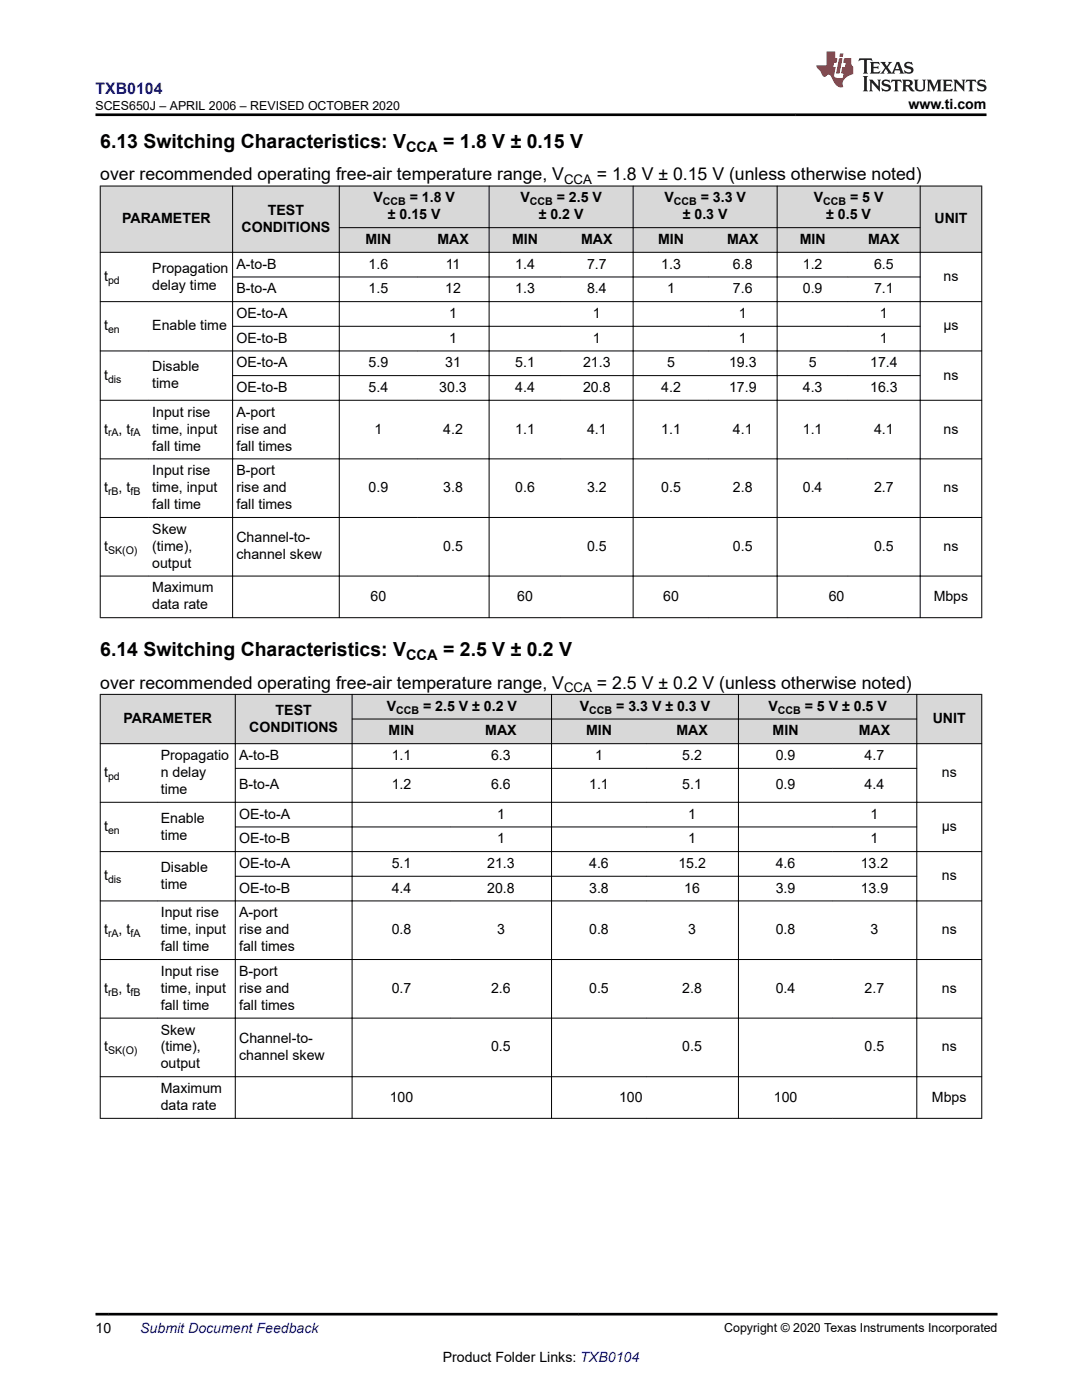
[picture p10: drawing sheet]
<svg xmlns="http://www.w3.org/2000/svg" width="216mm" height="279mm" viewBox="0 0 216 279" stroke-linecap="round" stroke-linejoin="round" font-family="sans-serif">
<g fill="#d8d8d8">
<path d="M20 37.1h175.9v8.3h-175.9z" fill-rule="evenodd"/>
<path d="M20 45.4h175.9v5h-175.9z" fill-rule="evenodd"/>
<path d="M20.1 37.2h26.3v13.1h-26.3z" fill-rule="evenodd"/>
<path d="M46.5 37.2h21.1v13.1h-21.1z" fill-rule="evenodd"/>
<path d="M67.8 37.2h29.7v8.2h-29.7z" fill-rule="evenodd"/>
<path d="M97.7 37.2h28.6v8.2h-28.6z" fill-rule="evenodd"/>
<path d="M126.4 37.2h28.6v8.2h-28.6z" fill-rule="evenodd"/>
<path d="M155.1 37.2h28.5v8.2h-28.5z" fill-rule="evenodd"/>
<path d="M183.7 37.2h12.1v13.1h-12.1z" fill-rule="evenodd"/>
<path d="M67.8 45.5h15.5v4.8h-15.5z" fill-rule="evenodd"/>
<path d="M83.3 45.5h14.2v4.8h-14.2z" fill-rule="evenodd"/>
<path d="M97.7 45.5h14.2v4.8h-14.2z" fill-rule="evenodd"/>
<path d="M111.9 45.5h14.4v4.8h-14.4z" fill-rule="evenodd"/>
<path d="M126.4 45.5h15v4.8h-15z" fill-rule="evenodd"/>
<path d="M141.4 45.5h13.6v4.8h-13.6z" fill-rule="evenodd"/>
<path d="M155.1 45.5h14.1v4.8h-14.1z" fill-rule="evenodd"/>
<path d="M169.2 45.5h14.4v4.8h-14.4z" fill-rule="evenodd"/>
</g>
<g fill="none" stroke="#000" stroke-width=".2">
<path d="M19.9 37.1h176.1M20 37.1v86.2M46.4 37.1v86.2M67.7 37.1v86.2M97.6 37.1v86.2M126.3 37.1v86.2M155.1 37.1v86.2M183.6 37.1v86.2M195.9 37.1v86.2M19.9 50.4h176.1M46.4 55.3h137.3M67.6 45.4h116.1"/>
<path d="M19.9 60.2h176.1M19.9 70h176.1M19.9 79.9h176.1M46.4 65.1h137.3M46.4 75h137.3M19.9 91.6h176.1M19.9 103.3h176.1M19.9 115h176.1M19.9 123.3h176.1"/>
</g>
<g fill="#d8d8d8">
<path d="M20 138.6h175.9v4.9h-175.9z" fill-rule="evenodd"/>
<path d="M20 143.5h175.9v4.9h-175.9z" fill-rule="evenodd"/>
<path d="M20.1 138.6h26.8v9.8h-26.8z" fill-rule="evenodd"/>
<path d="M47 138.6h23.2v9.8h-23.2z" fill-rule="evenodd"/>
<path d="M70.3 138.6h39.7v4.8h-39.7z" fill-rule="evenodd"/>
<path d="M110.1 138.6h37.2v4.8h-37.2z" fill-rule="evenodd"/>
<path d="M147.4 138.6h35.5v4.8h-35.5z" fill-rule="evenodd"/>
<path d="M183 138.6h12.8v9.8h-12.8z" fill-rule="evenodd"/>
<path d="M70.3 143.6h19.6v4.8h-19.6z" fill-rule="evenodd"/>
<path d="M89.9 143.6h20.1v4.8h-20.1z" fill-rule="evenodd"/>
<path d="M110.1 143.6h18.8v4.8h-18.8z" fill-rule="evenodd"/>
<path d="M128.9 143.6h18.4v4.8h-18.4z" fill-rule="evenodd"/>
<path d="M147.4 143.6h18.7v4.8h-18.7z" fill-rule="evenodd"/>
<path d="M166.1 143.6h16.8v4.8h-16.8z" fill-rule="evenodd"/>
</g>
<g fill="none" stroke="#000" stroke-width=".2">
<path d="M19.9 138.6h176.1M20 138.5v84.8M46.9 138.5v84.8M70.3 138.5v84.8M110.1 138.5v84.8M147.3 138.5v84.8M182.9 138.5v84.8M195.9 138.5v84.8M19.9 148.4h176.1M46.9 153.3h136.1M70.2 143.5h112.8M19.9 160.1h176.1"/>
<path d="M19.9 170h176.1M19.9 179.8h176.1M46.9 165h136.1M46.9 174.9h136.1M19.9 191.5h176.1M19.9 203.2h176.1M19.9 214.9h176.1M19.9 223.2h176.1"/>
</g>
<path d="M171.5 11.6l-.2 .6 .5-.2h.6v.1v2.2l-.2 .4h1l-.2-.4v-2.2v-.1h.5l.6 .2-.2-.6zM173.6 12.4l.2 .3v1.6l-.2 .4h1.9l.1-.6a1.08 1.08 0 0 1-1.3 .2v-.7h.6l.4 .2v-.7l-.4 .2h-.6v-.5l.2-.2a1 1 0 0 1 1 .3l-.1-.5zM175.7 12.4l.9 1.1-1 1.2h.9l-.2-.2 .5-.8 .4 .8-.2 .2h1.6l-.2-.2 .2-.5h.9l.1 .5-.1 .2h.9l-.2-.4-.8-1.9h-.5l-.9 2.1-.9-1.1 .9-1h-.8l.2 .2-.4 .6-.4-.6 .2-.2zM179 12.8l.4 1h-.7zM180.7 12.5a.65 .65 0 0 0-.2 .7 .65 .65 0 0 0 .6 .5l.6 .1 .1 .3a.79 .79 0 0 1-.7 .4 .79 .79 0 0 1-.7-.5l.1 .7 .2-.1a.93 .93 0 0 0 1.1 0 .93 .93 0 0 0 .4-.9 1.46 1.46 0 0 0-1.2-.6l-.1-.3a1.09 1.09 0 0 1 1.2 .2l-.2-.6-.1 .1-.5-.2zM172.2 15.2l.2 .4v2.2l-.2 .4h1l-.2-.4v-2.2l.2-.4zM173.4 15.9l.2 .4v1.5l-.2 .4h.8l-.3-.4 .1-1.3 1.6 1.8v-2l.2-.4h-.7l.1 .2 .1 1.1-1.2-1.3zM176.2 16a.65 .65 0 0 0-.2 .8 .65 .65 0 0 0 .6 .4l.6 .2 .1 .2a.79 .79 0 0 1-.7 .4 .79 .79 0 0 1-.7-.5l.1 .7 .2-.1a.93 .93 0 0 0 1.1 .1 .93 .93 0 0 0 .4-1 1.46 1.46 0 0 0-1.2-.5l-.1-.4a1.09 1.09 0 0 1 1.2 .2l-.1-.6-.2 .1-.5-.1zM177.9 15.9l-.1 .6a.63 .63 0 0 1 .8-.3v1.6l-.3 .4h1l-.2-.4v-1.6a.66 .66 0 0 1 .8 .3l-.1-.6zM180 15.9l.2 .4v1.5l-.2 .4h1l-.2-.2-.1-.7h.5l.1 .2a.79 .79 0 0 0 1.2 .6l-1-.9a.61 .61 0 0 0 .6-.6 .61 .61 0 0 0-.5-.7zM180.8 16.2h.1a.47 .47 0 0 1 .5 .1 .47 .47 0 0 1 .1 .5l-.1 .1-.7 .1zM182.3 15.9l.2 .2a2.27 2.27 0 0 0 .4 2 1.04 1.04 0 0 0 1.7-.7v-1.3l.2-.2h-.8l.2 .4v1.1a.6 .6 0 0 1-.6 .6 .6 .6 0 0 1-.6-.6v-1.1l.3-.4zM184.9 15.9l.2 .4v1.5l-.2 .4h.8l-.3-.4v-1.4l.9 1.9 .9-1.9v1.4l-.3 .4h1l-.2-.4v-1.5l.2-.4h-.8l-.7 1.5-.6-1.5zM188.1 15.9l.2 .4v1.5l-.2 .4h1.9l.1-.6a1.09 1.09 0 0 1-1.3 .2v-.7h.6l.4 .2v-.6l-.4 .2h-.6v-.6l.2-.1a1.01 1.01 0 0 1 1 .3l-.1-.6zM190.2 15.9l.3 .4v1.5l-.3 .4h.8l-.2-.4v-1.3l1.6 1.8v-2l.2-.4h-.7l.2 .2v1.1l-1.2-1.3zM192.8 15.9l-.1 .6a.63 .63 0 0 1 .8-.3v1.6l-.3 .4h1l-.2-.4v-1.6a.66 .66 0 0 1 .8 .3l-.1-.6zM195.2 16a.65 .65 0 0 0-.2 .8 .65 .65 0 0 0 .6 .4l.6 .2 .2 .2a.79 .79 0 0 1-.7 .4 .79 .79 0 0 1-.7-.5l.1 .7 .2-.1a.93 .93 0 0 0 1 .1 .93 .93 0 0 0 .5-1 1.46 1.46 0 0 0-1.3-.5v-.4a1.09 1.09 0 0 1 1.2 .2l-.2-.6-.2 .1-.5-.1z" fill="#231f20"/>
<path d="M164.9 10.3v2.7h-2l.1 .4 .8 1a.95 .95 0 0 0 1 .9 .59 .59 0 0 1 .5-.4 .59 .59 0 0 1 .5 .3l.4 .8a1.59 1.59 0 0 0 2.1 1.4 1.61 1.61 0 0 1 1-2.3l1-.3-.1-1.5a1.59 1.59 0 0 1-.3-1.7h-1.5l-.2 .9h.6l-.2 .9h-.5l-.2 .9v.3l.4 .1-.1 .9h-.7a.73 .73 0 0 1-1-.7l.3-1.5h-.5l.1-.9h.5l.2-.9h-.5v-1.3zM167.4 11.6l-.6 3.1h.7l.6-3.1zM167.6 10.7l-.1 .6h.7l.1-.6z" fill="#ed1c24"/>
<path d="M19 22.9h177.8M19 262.3h180" fill="none" stroke="#000" stroke-width=".53"/>
<g font-size="3.9">
<text x="20" y="29.5">6.13 Switching Characteristics: V</text>
<text x="88.4" y="29.5">= 1.8 V ± 0.15 V</text>
<text x="20" y="131">6.14 Switching Characteristics: V</text>
<text x="88.4" y="131">= 2.5 V ± 0.2 V</text>
</g>
<g font-size="3.5">
<text x="20" y="36">over recommended operating free-air temperature range, V</text>
<text x="119.1" y="36">= 1.8 V ± 0.15 V (unless otherwise noted)</text>
<text x="20" y="137.4">over recommended operating free-air temperature range, V</text>
<text x="119.1" y="137.4">= 2.5 V ± 0.2 V (unless otherwise noted)</text>
</g>
<text font-size="3.2" fill="#00f" x="19" y="18.7">TXB0104</text>
<g font-size="2.9">
<text x="81" y="30.3">CCA</text>
<text x="81" y="131.7">CCA</text>
</g>
<g font-size="2.8">
<text x="181.3" y="21.8">www.ti.com</text>
<text x="74.5" y="40.4">V</text>
<text x="81.8" y="40.4">= 1.8 V</text>
<text x="103.8" y="40.4">V</text>
<text x="111.1" y="40.4">= 2.5 V</text>
<text x="132.6" y="40.4">V</text>
<text x="139.8" y="40.4">= 3.3 V</text>
<text x="162.4" y="40.4">V</text>
<text x="169.6" y="40.4">= 5 V</text>
<text x="24.4" y="44.6">PARAMETER</text>
<text x="48.2" y="46.2">CONDITIONS</text>
<text x="53.5" y="42.9">TEST</text>
<text x="77.4" y="43.8">± 0.15 V</text>
<text x="107.5" y="43.8">± 0.2 V</text>
<text x="136.2" y="43.8">± 0.3 V</text>
<text x="164.9" y="43.8">± 0.5 V</text>
<text x="186.5" y="44.6">UNIT</text>
<text x="47.2" y="53.6">A-to-B</text>
<text x="72.9" y="48.7">MIN</text>
<text x="73.6" y="53.6">1.6</text>
<text x="87.3" y="48.7">MAX</text>
<text x="88.9" y="53.6">11</text>
<text x="102.2" y="48.7">MIN</text>
<text x="102.8" y="53.6">1.4</text>
<text x="116" y="48.7">MAX</text>
<text x="117.1" y="53.6">7.7</text>
<text x="131.3" y="48.7">MIN</text>
<text x="131.9" y="53.6">1.3</text>
<text x="145.1" y="48.7">MAX</text>
<text x="146.3" y="53.6">6.8</text>
<text x="159.6" y="48.7">MIN</text>
<text x="160.2" y="53.6">1.2</text>
<text x="173.2" y="48.7">MAX</text>
<text x="174.4" y="53.6">6.5</text>
<text x="20.8" y="56.1">t</text>
<text x="30.4" y="54.4">Propagation</text>
<text x="30.4" y="57.8">delay time</text>
<text x="47.2" y="58.6">B-to-A</text>
<text x="73.6" y="58.6">1.5</text>
<text x="88.8" y="58.6">12</text>
<text x="102.8" y="58.6">1.3</text>
<text x="117.1" y="58.6">8.4</text>
<text x="133.1" y="58.6">1</text>
<text x="146.3" y="58.6">7.6</text>
<text x="160.2" y="58.6">0.9</text>
<text x="174.4" y="58.6">7.1</text>
<text x="188.3" y="56.1">ns</text>
<text x="20.8" y="65.9">t</text>
<text x="30.4" y="65.9">Enable time</text>
<text x="47.2" y="63.5">OE-to-A</text>
<text x="89.6" y="63.5">1</text>
<text x="118.3" y="63.5">1</text>
<text x="147.4" y="63.5">1</text>
<text x="175.6" y="63.5">1</text>
<text x="188.2" y="65.9">µs</text>
<text x="47.2" y="68.4">OE-to-B</text>
<text x="89.6" y="68.4">1</text>
<text x="118.3" y="68.4">1</text>
<text x="147.4" y="68.4">1</text>
<text x="175.6" y="68.4">1</text>
<text x="20.8" y="75.8">t</text>
<text x="30.4" y="74.1">Disable</text>
<text x="30.4" y="77.5">time</text>
<text x="47.2" y="73.3">OE-to-A</text>
<text x="73.6" y="73.3">5.9</text>
<text x="88.8" y="73.3">31</text>
<text x="102.8" y="73.3">5.1</text>
<text x="116.3" y="73.3">21.3</text>
<text x="133.1" y="73.3">5</text>
<text x="145.5" y="73.3">19.3</text>
<text x="161.4" y="73.3">5</text>
<text x="173.6" y="73.3">17.4</text>
<text x="188.3" y="75.8">ns</text>
<text x="30.4" y="83.2">Input rise</text>
<text x="47.2" y="78.2">OE-to-B</text>
<text x="47.2" y="83.2">A-port</text>
<text x="73.6" y="78.2">5.4</text>
<text x="87.7" y="78.2">30.3</text>
<text x="102.8" y="78.2">4.4</text>
<text x="116.3" y="78.2">20.8</text>
<text x="132" y="78.2">4.2</text>
<text x="145.5" y="78.2">17.9</text>
<text x="160.2" y="78.2">4.3</text>
<text x="173.6" y="78.2">16.3</text>
<text x="20.8" y="86.5">t</text>
<text x="23.7" y="86.5">, t</text>
<text x="30.4" y="86.5">time, input</text>
<text x="30.4" y="89.9">fall time</text>
<text x="47.2" y="86.5">rise and</text>
<text x="47.2" y="89.9">fall times</text>
<text x="74.7" y="86.5">1</text>
<text x="88.4" y="86.5">4.2</text>
<text x="102.8" y="86.5">1.1</text>
<text x="117.1" y="86.5">4.1</text>
<text x="132" y="86.5">1.1</text>
<text x="146.3" y="86.5">4.1</text>
<text x="160.2" y="86.5">1.1</text>
<text x="174.4" y="86.5">4.1</text>
<text x="188.3" y="86.5">ns</text>
<text x="30.4" y="94.9">Input rise</text>
<text x="47.2" y="94.9">B-port</text>
<text x="20.8" y="98.2">t</text>
<text x="23.7" y="98.2">, t</text>
<text x="30.4" y="98.2">time, input</text>
<text x="30.4" y="101.6">fall time</text>
<text x="47.2" y="98.2">rise and</text>
<text x="47.2" y="101.6">fall times</text>
<text x="73.6" y="98.2">0.9</text>
<text x="88.4" y="98.2">3.8</text>
<text x="102.8" y="98.2">0.6</text>
<text x="117.1" y="98.2">3.2</text>
<text x="132" y="98.2">0.5</text>
<text x="146.3" y="98.2">2.8</text>
<text x="160.2" y="98.2">0.4</text>
<text x="174.4" y="98.2">2.7</text>
<text x="188.3" y="98.2">ns</text>
<text x="30.4" y="106.5">Skew</text>
<text x="20.8" y="109.9">t</text>
<text x="30.4" y="109.9">(time),</text>
<text x="30.4" y="113.3">output</text>
<text x="47.2" y="108.2">Channel-to-</text>
<text x="47.2" y="111.6">channel skew</text>
<text x="88.4" y="109.9">0.5</text>
<text x="117.1" y="109.9">0.5</text>
<text x="146.3" y="109.9">0.5</text>
<text x="174.4" y="109.9">0.5</text>
<text x="188.3" y="109.9">ns</text>
<text x="30.4" y="118.2">Maximum</text>
<text x="74" y="119.9">60</text>
<text x="103.2" y="119.9">60</text>
<text x="132.3" y="119.9">60</text>
<text x="165.4" y="119.9">60</text>
<text x="186.3" y="119.9">Mbps</text>
<text x="30.4" y="121.6">data rate</text>
<text x="55" y="142.6">TEST</text>
<text x="77.2" y="141.9">V</text>
<text x="84.4" y="141.9">= 2.5 V ± 0.2 V</text>
<text x="115.7" y="141.9">V</text>
<text x="123" y="141.9">= 3.3 V ± 0.3 V</text>
<text x="153.3" y="141.9">V</text>
<text x="160.6" y="141.9">= 5 V ± 0.5 V</text>
<text x="24.6" y="144.3">PARAMETER</text>
<text x="49.7" y="146">CONDITIONS</text>
<text x="77.5" y="146.8">MIN</text>
<text x="96.8" y="146.8">MAX</text>
<text x="116.9" y="146.8">MIN</text>
<text x="135" y="146.8">MAX</text>
<text x="154.2" y="146.8">MIN</text>
<text x="171.4" y="146.8">MAX</text>
<text x="186.1" y="144.3">UNIT</text>
<text x="20.8" y="155.1">t</text>
<text x="32.1" y="151.7">Propagatio</text>
<text x="32.1" y="155.1">n delay</text>
<text x="47.7" y="151.7">A-to-B</text>
<text x="78.2" y="151.7">1.1</text>
<text x="98" y="151.7">6.3</text>
<text x="118.7" y="151.7">1</text>
<text x="136.1" y="151.7">5.2</text>
<text x="154.8" y="151.7">0.9</text>
<text x="172.5" y="151.7">4.7</text>
<text x="187.9" y="155.1">ns</text>
<text x="32.1" y="158.5">time</text>
<text x="47.7" y="157.5">B-to-A</text>
<text x="78.2" y="157.5">1.2</text>
<text x="98" y="157.5">6.6</text>
<text x="117.6" y="157.5">1.1</text>
<text x="136.1" y="157.5">5.1</text>
<text x="154.8" y="157.5">0.9</text>
<text x="172.5" y="157.5">4.4</text>
<text x="20.8" y="165.8">t</text>
<text x="32.1" y="164.2">Enable</text>
<text x="32.1" y="167.5">time</text>
<text x="47.7" y="163.4">OE-to-A</text>
<text x="99.2" y="163.4">1</text>
<text x="137.3" y="163.4">1</text>
<text x="173.7" y="163.4">1</text>
<text x="187.9" y="165.8">μs</text>
<text x="32.1" y="174">Disable</text>
<text x="47.7" y="168.3">OE-to-B</text>
<text x="47.7" y="173.2">OE-to-A</text>
<text x="78.2" y="173.2">5.1</text>
<text x="97.2" y="173.2">21.3</text>
<text x="99.2" y="168.3">1</text>
<text x="117.6" y="173.2">4.6</text>
<text x="135.4" y="173.2">15.2</text>
<text x="137.3" y="168.3">1</text>
<text x="154.8" y="173.2">4.6</text>
<text x="171.7" y="173.2">13.2</text>
<text x="173.7" y="168.3">1</text>
<text x="20.8" y="175.7">t</text>
<text x="32.1" y="177.4">time</text>
<text x="47.7" y="178.2">OE-to-B</text>
<text x="78.2" y="178.2">4.4</text>
<text x="97.2" y="178.2">20.8</text>
<text x="117.6" y="178.2">3.8</text>
<text x="136.5" y="178.2">16</text>
<text x="154.8" y="178.2">3.9</text>
<text x="171.7" y="178.2">13.9</text>
<text x="187.9" y="175.7">ns</text>
<text x="32.1" y="183.1">Input rise</text>
<text x="47.7" y="183.1">A-port</text>
<text x="20.8" y="186.5">t</text>
<text x="23.7" y="186.5">, t</text>
<text x="32.1" y="186.5">time, input</text>
<text x="32.1" y="189.8">fall time</text>
<text x="47.7" y="186.5">rise and</text>
<text x="47.7" y="189.8">fall times</text>
<text x="78.2" y="186.5">0.8</text>
<text x="99.2" y="186.5">3</text>
<text x="117.6" y="186.5">0.8</text>
<text x="137.3" y="186.5">3</text>
<text x="154.8" y="186.5">0.8</text>
<text x="173.7" y="186.5">3</text>
<text x="187.9" y="186.5">ns</text>
<text x="32.1" y="194.8">Input rise</text>
<text x="47.7" y="194.8">B-port</text>
<text x="20.8" y="198.2">t</text>
<text x="23.7" y="198.2">, t</text>
<text x="32.1" y="198.2">time, input</text>
<text x="32.1" y="201.5">fall time</text>
<text x="47.7" y="198.2">rise and</text>
<text x="47.7" y="201.5">fall times</text>
<text x="78.2" y="198.2">0.7</text>
<text x="98" y="198.2">2.6</text>
<text x="117.6" y="198.2">0.5</text>
<text x="136.1" y="198.2">2.8</text>
<text x="154.8" y="198.2">0.4</text>
<text x="172.5" y="198.2">2.7</text>
<text x="187.9" y="198.2">ns</text>
<text x="20.8" y="209.8">t</text>
<text x="32.1" y="206.5">Skew</text>
<text x="32.1" y="209.8">(time),</text>
<text x="47.7" y="208.2">Channel-to-</text>
<text x="98" y="209.8">0.5</text>
<text x="136.1" y="209.8">0.5</text>
<text x="172.5" y="209.8">0.5</text>
<text x="187.9" y="209.8">ns</text>
<text x="32.1" y="213.2">output</text>
<text x="47.7" y="211.5">channel skew</text>
<text x="32.1" y="218.2">Maximum</text>
<text x="32.1" y="221.5">data rate</text>
<text x="77.8" y="219.8">100</text>
<text x="123.5" y="219.8">100</text>
<text x="154.4" y="219.8">100</text>
<text x="186" y="219.8">Mbps</text>
<text x="19" y="266.1">10</text>
<text x="88.3" y="271.7">Product Folder Links: TXB0104</text>
</g>
<text font-size="2.8" fill="#00f" x="28" y="266.1">Submit Document Feedback</text>
<g font-size="2.6">
<text x="112.6" y="36.7">CCA</text>
<text x="112.6" y="138.1">CCA</text>
</g>
<g font-size="2.5">
<text x="19" y="21.9">SCES650J – APRIL 2006 – REVISED OCTOBER 2020</text>
<text x="144.5" y="265.8">Copyright © 2020 Texas Instruments Incorporated</text>
</g>
<g font-size="2.1">
<text x="76.4" y="41">CCB</text>
<text x="105.7" y="41">CCB</text>
<text x="134.4" y="41">CCB</text>
<text x="164.3" y="41">CCB</text>
<text x="21.6" y="56.7">pd</text>
<text x="21.6" y="66.5">en</text>
<text x="21.6" y="76.3">dis</text>
<text x="21.6" y="87.1">rA</text>
<text x="26" y="87.1">fA</text>
<text x="21.6" y="98.8">rB</text>
<text x="26" y="98.8">fB</text>
<text x="21.6" y="110.5">SK(O)</text>
<text x="79" y="142.4">CCB</text>
<text x="117.6" y="142.4">CCB</text>
<text x="155.2" y="142.4">CCB</text>
<text x="21.6" y="155.6">pd</text>
<text x="21.6" y="166.4">en</text>
<text x="21.6" y="176.3">dis</text>
<text x="21.6" y="187">rA</text>
<text x="26" y="187">fA</text>
<text x="21.6" y="198.7">rB</text>
<text x="26" y="198.7">fB</text>
<text x="21.6" y="210.4">SK(O)</text>
</g>
</svg>
